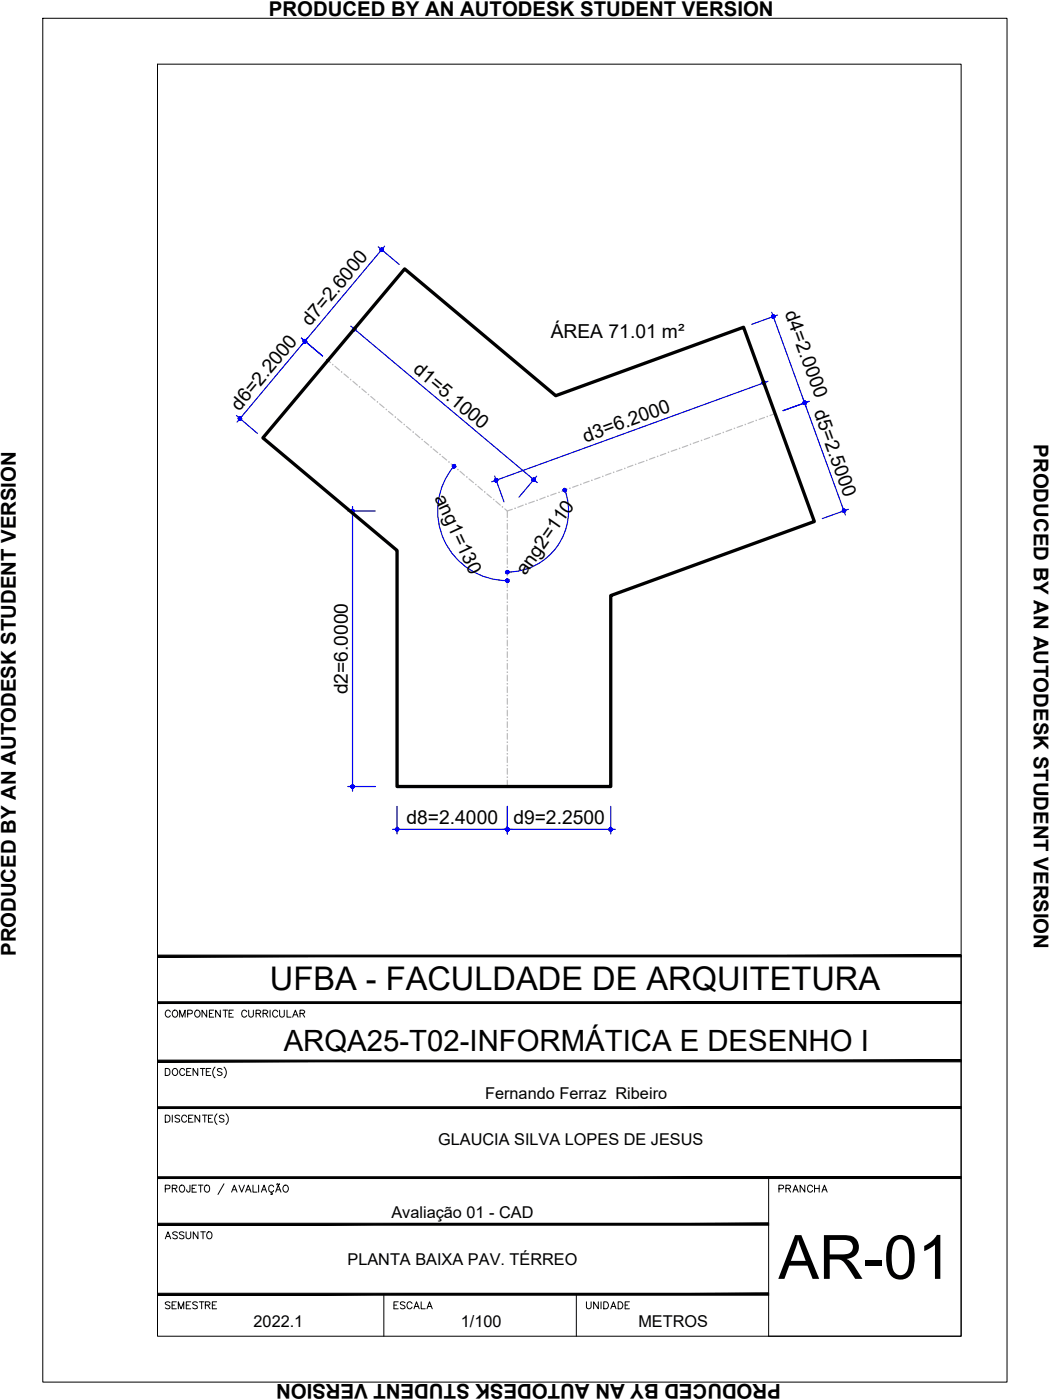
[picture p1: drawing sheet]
<svg xmlns="http://www.w3.org/2000/svg" width="229mm" height="305mm" viewBox="0 0 229 305" stroke-linecap="round" stroke-linejoin="round" font-family="sans-serif">
<!-- layer: ARQ_EIXO CINZA 04 -->
<g fill="none" stroke="#bababa" stroke-width=".25">
<path d="M71.4 78.5l.6 .5M72.9 79.8l1 .8M74.9 81.4l1 .8M76.8 83l1 .9M78.8 84.7l1 .8M80.7 86.3l1 .8M82.6 87.9l1 .8M84.6 89.6l1 .8M86.5 91.2l1 .8M88.5 92.8l1 .8M90.4 94.4l1 .9M92.4 96.1l.9 .8"/>
<path d="M94.3 97.7l1 .9M96.3 99.4l.9 .8M142.6 99.6l-1.2 .4M144.9 98.7l-1.1 .4M147.4 97.8l-1.3 .5M149.7 97l-1.2 .4M152.1 96.1l-1.2 .4M154.5 95.3l-1.2 .4M156.9 94.4l-1.2 .4M159.3 93.5l-1.2 .4M161.7 92.6l-1.2 .4M164 91.7l-1.1 .5"/>
<path d="M166.5 90.9l-1.2 .4M168.7 90l-1.1 .5M98.2 101l1 .8M100.2 102.6l.9 .9M102.1 104.3l1 .8M104.1 105.9l.9 .8M106 107.5l1 .8M107.9 109.1l1 .9M109.9 110.8l.5 .5M110.4 114v1.2M110.4 116.5v1.3M110.4 119v1.3"/>
<path d="M111.5 110.9l-1.1 .4v1.4M113.9 110l-1.2 .4M116.3 109.1l-1.2 .5M118.7 108.2l-1.2 .5M121.1 107.4l-1.2 .4M123.5 106.5l-1.2 .5M125.9 105.7l-1.2 .4M128.3 104.8l-1.3 .4M130.6 103.9l-1.1 .5M133 103l-1.2 .5M135.4 102.2l-1.2 .4M137.8 101.3l-1.2 .4"/>
<path d="M140.2 100.5l-1.2 .4M110.4 121.6v1.3M110.4 124.1v1.3M110.4 126.7v1.2M110.4 129.2v1.3M110.4 131.7v1.3M110.4 134.3v1.3M110.4 136.8v1.3M110.4 139.4v1.2M110.4 141.9v1.3M110.4 144.4v1.3M110.4 147v1.3"/>
<path d="M110.4 149.5v1.3M110.4 152.1v1.2M110.4 154.6v1.3M110.4 157.1v1.3M110.4 159.7v1.3M110.4 162.2v1.3M110.4 164.8v1.2M110.4 167.3v1.3M110.4 169.8v1.4"/>
</g>
<g fill="#bababa" stroke="#bababa" stroke-width=".22">
<path d="M110.4 166.7h.1z"/>
<path d="M110.4 146.3h.1z"/>
<path d="M110.4 138.7h.1z"/>
<path d="M110.4 120.9h.1z"/>
<path d="M119.2 108h.2z"/>
<path d="M121.7 107.1l.1 .1z"/>
<path d="M124.1 106.2v.2z"/>
<path d="M133.5 102.8h.2z"/>
<path d="M138.3 101.1h.2z"/>
<path d="M140.7 100.2h.2z"/>
<path d="M143.1 99.4h.2z"/>
<path d="M145.5 98.4l.1 .1z"/>
<path d="M152.7 95.9h.1z"/>
<path d="M155 95h.2z"/>
<path d="M159.8 93.3h.2z"/>
<path d="M162.2 92.4h.1z"/>
<path d="M164.5 91.5h.2z"/>
<path d="M109.3 110.4h.2z"/>
<path d="M101.6 103.8h.1z"/>
<path d="M97.7 100.5v.2z"/>
<path d="M95.8 98.9h.1z"/>
<path d="M93.8 97.3h.1z"/>
<path d="M87.9 92.4h.2z"/>
<path d="M86 90.8h.1z"/>
<path d="M84.1 89.1v.1z"/>
<path d="M76.3 82.6v.1z"/>
<path d="M74.3 81h.2z"/>
<circle cx="110.5" cy="169.2" r=".07"/>
<circle cx="110.5" cy="164.1" r=".07"/>
<circle cx="110.5" cy="161.6" r=".07"/>
<circle cx="110.5" cy="159" r=".07"/>
<circle cx="110.5" cy="156.5" r=".07"/>
<circle cx="110.5" cy="154" r=".07"/>
<circle cx="110.5" cy="151.4" r=".07"/>
<circle cx="110.5" cy="148.9" r=".07"/>
<circle cx="110.5" cy="143.8" r=".07"/>
<circle cx="110.5" cy="141.3" r=".07"/>
<circle cx="110.5" cy="136.2" r=".07"/>
<circle cx="110.5" cy="133.6" r=".07"/>
<circle cx="110.5" cy="131.1" r=".07"/>
<circle cx="110.5" cy="128.6" r=".07"/>
<circle cx="110.5" cy="126" r=".07"/>
<circle cx="110.5" cy="123.5" r=".07"/>
<circle cx="110.5" cy="118.4" r=".07"/>
<circle cx="110.5" cy="115.9" r=".07"/>
<circle cx="110.5" cy="113.3" r=".07"/>
<circle cx="112.2" cy="110.6" r=".07"/>
<circle cx="114.5" cy="109.8" r=".07"/>
<circle cx="116.9" cy="108.9" r=".07"/>
<circle cx="126.5" cy="105.4" r=".07"/>
<circle cx="128.9" cy="104.6" r=".07"/>
<circle cx="131.2" cy="103.7" r=".07"/>
<circle cx="136" cy="102" r=".07"/>
<circle cx="148" cy="97.6" r=".07"/>
<circle cx="150.3" cy="96.7" r=".07"/>
<circle cx="157.5" cy="94.1" r=".07"/>
<circle cx="167.1" cy="90.7" r=".07"/>
<circle cx="107.5" cy="108.7" r=".07"/>
<circle cx="105.5" cy="107.1" r=".07"/>
<circle cx="103.6" cy="105.5" r=".07"/>
<circle cx="99.7" cy="102.2" r=".07"/>
<circle cx="91.9" cy="95.7" r=".07"/>
<circle cx="90" cy="94.1" r=".07"/>
<circle cx="82.2" cy="87.5" r=".07"/>
<circle cx="80.2" cy="85.9" r=".07"/>
<circle cx="78.3" cy="84.2" r=".07"/>
<circle cx="72.4" cy="79.4" r=".07"/>
</g>
<!-- layer: COTA AZUL -->
<g fill="none" stroke="#00f" stroke-width=".25">
<path d="M82.3 53.7l4.6 3.9M83.7 53.6l-18 21.5M65.6 73.6l4.6 3.9M67 73.5l-15.4 18.4M76.4 71l40.6 34.1M77.8 70.9l-3.9 4.6M168 68l7.5 20.6M169.3 68.6l-5.6 2M51.5 90.5l4.5 3.9M165.9 82.4l2.1 5.7M167.2 83l-60.1 21.9M174.8 86.8l9.3 25.3"/>
<path d="M176.1 87.4l-5.6 2M75.7 111.3h6M76.8 110.3v62M98.8 101.5a15.2 15.2 0 0 0-2.1 16.1 15.2 15.2 0 0 0 13.8 8.8M107.7 103.6l2 5.7M116.8 103.7l-3.8 4.5M123 106.7a13.3 13.3 0 0 1-12.5 17.8M184.7 110.9l-5.7 2M75.7 171.2h6M86.4 175.6v6M110.4 175.6v6M133 175.6v6"/>
<path d="M85.5 180.6h48.4"/>
</g>
<!-- layer: 0 -->
<g fill="#00f" stroke="#00f" stroke-width=".22">
<path d="M76.8 71.4v.2l.3 .1zM76.8 71.6l.3 .1-.3 .1zM76.8 71.8l.1 .1 .2-.2z"/>
<path d="M76.9 71.9l.1 .1 .1-.3zM77.1 71.7l.2 .3h-.3zM77.1 71.7l.2 .3 .1-.1z"/>
<path d="M77.1 71.7l.3 .2 .1-.2zM77.1 71.7l.4-.2v.2zM77.3 71.4l-.2 .3 .4-.2z"/>
<path d="M77.2 71.3l-.1 .4 .2-.3zM77 71.3h.2l-.1 .4zM76.8 71.4l.3 .3-.1-.4z"/>
<path d="M116.2 104.4l.3 .3v-.2zM116.2 104.4l.3-.1v.2zM116.4 104.1l-.2 .3 .3-.1z"/>
<path d="M116.2 104.1v.3l.2-.3zM116.1 104.1h.1v.3zM115.9 104.2l.3 .2-.1-.3z"/>
<path d="M115.9 104.2l-.1 .2h.4zM115.8 104.4h.4l-.4 .2zM115.8 104.6l.2 .1 .2-.3z"/>
<path d="M116.2 104.4l-.2 .3 .1 .1zM116.2 104.4l.1 .4h-.2zM116.2 104.4l.1 .4 .2-.1z"/>
<path d="M76.6 111l.2 .3v-.4zM76.4 111.1l.2-.1 .2 .3zM76.4 111.1v.2h.4z"/>
<path d="M76.4 111.3v.2l.4-.2zM76.4 111.5l.4-.2-.2 .3zM76.8 111.3l-.2 .3h.2z"/>
<path d="M76.8 111.3v.3h.1zM76.8 111.3l.3 .2-.2 .1zM76.8 111.3l.3 .2v-.2z"/>
<path d="M76.8 111.3h.3v-.2zM76.9 111l.2 .1-.3 .2zM76.8 110.9v.4l.1-.3z"/>
<path d="M76.8 171.2v.4h.1zM76.8 171.2l.3 .3-.2 .1zM76.8 171.2l.3 .3v-.3z"/>
<path d="M76.8 171.2h.3v-.1zM76.9 170.9l.2 .2-.3 .1zM76.8 170.9v.3l.1-.3z"/>
<path d="M76.6 170.9l.2 .3v-.3zM76.4 171.1l.2-.2 .2 .3zM76.4 171.1v.1h.4z"/>
<path d="M76.4 171.2v.3l.4-.3zM76.4 171.5l.4-.3-.2 .4zM76.8 171.2l-.2 .4h.2z"/>
<path d="M107.7 104.7l.1 .2 .2-.3zM108 104.6l-.1 .3h-.1zM108 104.6l-.1 .3h.3z"/>
<path d="M108 104.6l.2 .3 .1-.1zM108 104.6h.4l-.1 .2zM108 104.6h.4v-.2z"/>
<path d="M108.2 104.3l-.2 .3 .4-.2zM108.1 104.2l.1 .1-.2 .3zM107.9 104.2l.1 .4 .1-.4z"/>
<path d="M107.7 104.3l.3 .3-.1-.4zM107.7 104.3l.3 .3-.3-.1zM107.7 104.5v.2l.3-.1z"/>
<path d="M166.5 83.1l-.2 .3 .3-.2zM166.3 83l.2 .1-.2 .3zM166.2 83l.1 .4v-.4z"/>
<path d="M166 83.1l.3 .3-.1-.4zM166 83.1l.3 .3-.4-.1zM165.9 83.3v.2l.4-.1z"/>
<path d="M165.9 83.5l.1 .2 .3-.3zM166.3 83.4l-.1 .3h-.2zM166.3 83.4l-.1 .3h.2z"/>
<path d="M166.3 83.4l.1 .3 .2-.1zM166.3 83.4h.4l-.1 .2zM166.3 83.4h.4l-.1-.2z"/>
<path d="M168.1 68.7l.3 .2-.2-.4zM168.1 68.7l.3 .2-.4-.1zM168 68.8v.2l.4-.1z"/>
<path d="M168 69l.1 .2 .3-.3zM168.4 68.9l-.1 .4-.2-.1zM168.4 68.9l-.1 .4h.2z"/>
<path d="M168.4 68.9l.1 .4 .2-.2zM168.4 68.9l.3 .1v.1zM168.4 68.9l.3 .1v-.2z"/>
<path d="M168.6 68.6l-.2 .3 .3-.1zM168.4 68.5l.2 .1-.2 .3zM168.2 68.5l.2 .4v-.4z"/>
<path d="M175.2 87.7l.1 .4 .2-.2zM175.2 87.7l.4 .1-.1 .1zM175.2 87.7l.4 .1v-.2z"/>
<path d="M175.4 87.4l-.2 .3 .4-.1zM175.3 87.3l.1 .1-.2 .3zM175 87.3l.2 .4 .1-.4z"/>
<path d="M175 87.3l-.1 .2 .3 .2zM174.9 87.5l.3 .2-.4-.1zM174.8 87.6v.2l.4-.1z"/>
<path d="M174.8 87.8l.2 .2 .2-.3zM175.2 87.7l-.1 .4-.1-.1zM175.2 87.7l-.1 .4h.2z"/>
<path d="M175 87.3l-.1 .2 .3 .2zM174.9 87.5l.3 .2-.4-.1zM174.8 87.6v.2l.4-.1z"/>
<path d="M174.8 87.8l.2 .2 .2-.3zM175.2 87.7l-.1 .4-.1-.1zM175.2 87.7l-.1 .4h.2z"/>
<path d="M175.2 87.7l.1 .4 .2-.2zM175.2 87.7l.4 .1-.1 .1zM175.2 87.7l.4 .1v-.2z"/>
<path d="M175.4 87.4l-.2 .3 .4-.1zM175.3 87.3l.1 .1-.2 .3zM175 87.3l.2 .4 .1-.4z"/>
<path d="M183.7 111.2l.2 .3 .1-.1zM183.7 111.2l.4 .1-.1 .1zM183.7 111.2l.4 .1v-.2z"/>
<path d="M184 110.9l-.3 .3 .4-.1zM183.8 110.8l.2 .1-.3 .3zM183.6 110.8l.1 .4 .1-.4z"/>
<path d="M183.6 110.8l-.1 .2 .2 .2zM183.5 111l.2 .2-.3-.1zM183.4 111.1v.2l.3-.1z"/>
<path d="M183.4 111.3l.1 .2 .2-.3zM183.7 111.2v.3h-.2zM183.7 111.2v.3h.2z"/>
<path d="M66.5 73.9l-.1 .4 .2-.3zM66.3 73.9h.2l-.1 .4zM66.1 74l.3 .3-.1-.4z"/>
<path d="M66.1 74l-.1 .2 .4 .1zM66 74.2l.4 .1-.4 .1zM66 74.4l.1 .1 .3-.2z"/>
<path d="M66.1 74.5l.2 .1 .1-.3zM66.4 74.3l.1 .3h-.2zM66.4 74.3l.1 .3 .2-.1z"/>
<path d="M66.4 74.3l.3 .2 .1-.2zM66.4 74.3l.3-.1 .1 .1zM66.6 74l-.2 .3 .3-.1z"/>
<path d="M52.2 91.1l-.2 .3 .2 .1zM52.2 91.1l.2 .4h-.2zM52.2 91.1l.2 .4 .1-.1z"/>
<path d="M52.2 91.1l.3 .3 .1-.2zM52.2 91.1l.4-.1v.2zM52.5 90.8l-.3 .3 .4-.1z"/>
<path d="M52.3 90.8l-.1 .3 .3-.3zM52.1 90.8h.2l-.1 .3zM51.9 90.9l.3 .2-.1-.3z"/>
<path d="M51.9 90.9v.2h.3zM51.9 91.1h.3l-.3 .2zM51.9 91.3l.1 .1 .2-.3z"/>
<path d="M66.1 74.5l.2 .1 .1-.3zM66.4 74.3l.1 .3h-.2zM66.4 74.3l.1 .3 .2-.1z"/>
<path d="M66.4 74.3l.3 .2 .1-.2zM66.4 74.3l.3-.1 .1 .1zM66.6 74l-.2 .3 .3-.1z"/>
<path d="M66.5 73.9l-.1 .4 .2-.3zM66.3 73.9h.2l-.1 .4zM66.1 74l.3 .3-.1-.4z"/>
<path d="M66.1 74l-.1 .2 .4 .1zM66 74.2l.4 .1-.4 .1zM66 74.4l.1 .1 .3-.2z"/>
<path d="M83.1 54v.4l.3-.3zM83 54h.1v.4zM82.8 54.1l.3 .3-.1-.4z"/>
<path d="M82.8 54.1l-.1 .2 .4 .1zM82.7 54.3l.4 .1-.3 .1zM82.8 54.5v.2l.3-.3z"/>
<path d="M83.1 54.4l-.3 .3h.2zM83.1 54.4l.1 .3h-.2zM83.1 54.4l.1 .3 .2-.1z"/>
<path d="M83.1 54.4l.3 .2 .1-.2zM83.1 54.4l.3-.2 .1 .2zM83.4 54.1l-.3 .3 .3-.2z"/>
<path d="M110.4 180.6h.4v-.2zM110.7 180.3l.1 .1-.4 .2zM110.4 180.2v.4l.3-.3z"/>
<path d="M110.3 180.3l.1 .3v-.4zM110.3 180.3l.1 .3-.2-.2zM110.2 180.4l-.1 .2h.3z"/>
<path d="M110.1 180.6l.1 .2 .2-.2zM110.2 180.8l.2-.2-.1 .3zM110.4 180.6l-.1 .3h.1z"/>
<path d="M110.4 180.6v.3h.3zM110.4 180.6l.4 .2-.1 .1zM110.4 180.6l.4 .2v-.2z"/>
<path d="M86.1 180.6v.2l.3-.2zM86.1 180.8l.3-.2-.1 .3zM86.4 180.6l-.1 .3h.1z"/>
<path d="M86.4 180.6v.3h.3zM86.4 180.6l.4 .2-.1 .1zM86.4 180.6l.4 .2v-.2z"/>
<path d="M86.4 180.6h.4v-.2zM86.7 180.3l.1 .1-.4 .2zM86.4 180.2v.4l.3-.3z"/>
<path d="M86.3 180.3l.1 .3v-.4zM86.1 180.4l.2-.1 .1 .3zM86.1 180.4v.2h.3z"/>
<path d="M133 180.6h.3v-.2zM133.1 180.3l.2 .1-.3 .2zM133 180.2v.4l.1-.3z"/>
<path d="M132.8 180.3l.2 .3v-.4zM132.8 180.3l.2 .3-.4-.2zM132.6 180.4v.2h.4z"/>
<path d="M132.6 180.6v.2l.4-.2zM132.6 180.8l.4-.2-.2 .3zM133 180.6l-.2 .3h.2z"/>
<path d="M133 180.6v.3h.1zM133 180.6l.3 .2-.2 .1zM133 180.6l.3 .2v-.2z"/>
<path d="M110.1 180.6l.1 .2 .2-.2zM110.2 180.8l.2-.2-.1 .3zM110.4 180.6l-.1 .3h.1z"/>
<path d="M110.4 180.6v.3h.3zM110.4 180.6l.4 .2-.1 .1zM110.4 180.6l.4 .2v-.2z"/>
<path d="M110.4 180.6h.4v-.2zM110.7 180.3l.1 .1-.4 .2zM110.4 180.2v.4l.3-.3z"/>
<path d="M110.3 180.3l.1 .3v-.4zM110.3 180.3l.1 .3-.2-.2zM110.2 180.4l-.1 .2h.3z"/>
<path d="M98.9 101.1l-.1 .4 .3-.3zM98.7 101.2l.2-.1-.1 .4zM98.6 101.3l.2 .2-.1-.3z"/>
<path d="M98.6 101.3l-.1 .2h.3zM98.5 101.5h.3l-.3 .1zM98.5 101.6l.1 .2 .2-.3z"/>
<path d="M98.8 101.5l-.2 .3 .2 .1zM98.8 101.5l.2 .4h-.2zM98.8 101.5l.2 .4 .1-.1z"/>
<path d="M98.8 101.5l.3 .3 .1-.2zM98.8 101.5l.4-.1v.2zM99.1 101.2l-.3 .3 .4-.1z"/>
<path d="M110.4 126.4h.4v-.2zM110.7 126.1l.1 .1-.4 .2zM110.4 126v.4l.3-.3z"/>
<path d="M110.3 126.1l.1 .3v-.4zM110.2 126.2l.1-.1 .1 .3zM110.2 126.2l-.1 .2h.3z"/>
<path d="M110.1 126.4l.1 .2 .2-.2zM110.2 126.6l.2-.2-.1 .3zM110.4 126.4l-.1 .3 .1 .1z"/>
<path d="M110.4 126.4v.4l.3-.1zM110.4 126.4l.4 .2-.1 .1zM110.4 126.4l.4 .2v-.2z"/>
<path d="M110.1 124.6l.1 .2 .2-.2zM110.2 124.8l.2-.2-.1 .3zM110.4 124.6l-.1 .3h.1z"/>
<path d="M110.4 124.6v.3h.3zM110.4 124.6l.4 .2-.1 .1zM110.4 124.6l.4 .2v-.2z"/>
<path d="M110.4 124.6h.4v-.2zM110.7 124.2l.1 .2-.4 .2zM110.4 124.2v.4l.3-.4z"/>
<path d="M110.3 124.2l.1 .4v-.4zM110.3 124.2l.1 .4-.2-.2zM110.2 124.4l-.1 .2h.3z"/>
<path d="M122.7 106.5l.3 .2-.1-.4zM122.7 106.5l.3 .2-.4-.1zM122.6 106.6v.2l.4-.1z"/>
<path d="M122.6 106.8l.1 .2 .3-.3zM122.7 107l.3-.3-.1 .4zM123 106.7l-.1 .4h.2z"/>
<path d="M123 106.7l.1 .4 .1-.2zM123 106.7l.3 .1-.1 .1zM123 106.7l.3 .1v-.2z"/>
<path d="M123.2 106.4l-.2 .3 .3-.1zM123 106.3l.2 .1-.2 .3zM122.9 106.3l.1 .4v-.4z"/>
</g>
<path d="M88.1 58.5l32.9 27.6 40.9-14.9 15.4 42.3-44.3 16.2v41.5h-46.6v-51.4l-29.2-24.5z" fill="none" stroke="#000" stroke-width=".72"/>
<!-- layer: MRG_EXTERNA -->
<path d="M9.3 4h209.9v296.9h-209.9z" fill="none" stroke="#000" stroke-width=".22"/>
<!-- layer: MRG_INTERNA -->
<path d="M34.3 14h175v276.9h-175z" fill="none" stroke="#000" stroke-width=".22"/>
<!-- layer: SIMB_01 -->
<g fill="#000" stroke="#000" stroke-width=".22">
<path d="M34.3 218.1v.4l175-.4zM34.3 218.5l175-.4v.4z"/>
<path d="M34.3 207.9v.4l175-.4zM34.3 208.3l175-.4v.4z"/>
<path d="M34.3 230.8v.4l175-.4zM34.3 231.2l175-.4v.4z"/>
<path d="M34.3 256.2v.4l175-.4zM34.3 256.6l175-.4v.4z"/>
<path d="M34.3 241v.3l175-.3zM34.3 241.3l175-.3v.3z"/>
<path d="M34.3 266.3v.4l133-.4zM34.3 266.7l133-.4v.4z"/>
<path d="M34.3 282h133v-.4zM34.3 281.6h133l-133 .4z"/>
</g>
<g fill="none" stroke="#000" stroke-width=".22">
<path d="M45 219.9v1.5l-1-1.5v1.5M46.5 219.9h-.9v1.5h.9M48 219.9v1.5l-1.1-1.5v1.5M48.6 219.9h1M49.1 219.9v1.5M50.8 219.9h-.9v1.5h.9M54.1 219.9v1.1l.5 .4h.3l.3-.4v-1.1M58.8 219.9v1.5M60.9 219.9v1.1l.4 .4 .5-.2 .1-1.3M62.5 219.9v1.5h.9M209.3 208.1v82.8h-42v-34.5M36 232.6h.5a.82 .82 0 0 1 .5 .8 .82 .82 0 0 1-.5 .7h-.5z"/>
<path d="M37.1 220.3a.56 .56 0 0 0-.7-.4 .56 .56 0 0 0-.4 .6 .63 .63 0 0 0 .2 .8 .63 .63 0 0 0 .9-.2M37.7 220.1a.72 .72 0 0 1 1 .2 .72 .72 0 0 1-.3 1.1 .72 .72 0 0 1-.9-.4 .72 .72 0 0 1 .2-.9zM37.7 232.8a.72 .72 0 0 1 1 .2 .72 .72 0 0 1-.3 1.1 .72 .72 0 0 1-.9-.4 .72 .72 0 0 1 .2-.9zM39.1 221.4v-1.5l.6 1.5 .6-1.5v1.5M40.2 233a.56 .56 0 0 0-.6-.4 .56 .56 0 0 0-.5 .6 .63 .63 0 0 0 .3 .8 .63 .63 0 0 0 .8-.2M40.6 233.3h.6M40.9 220.7l.9-.1v-.5l-.3-.2h-.6v1.5M41.6 232.6h-1v1.5h1M42.7 220a.71 .71 0 0 1 .9 .7 .71 .71 0 0 1-.9 .7l-.3-.5v-.4zM43.1 232.6v1.5l-1.1-1.5v1.5M43.6 232.6h1M44.1 232.6v1.5"/>
<path d="M44.9 233.3h.6M45.6 220.6h.5M45.9 232.6h-1v1.5h1M46.8 232.3a1.57 1.57 0 0 0 0 2.4M48.3 232.8l-.3-.2-.7 .2 .2 .4 .5 .2 .3 .3v.2l-.3 .2-.7-.2M48.8 232.3a1.57 1.57 0 0 1 0 2.4M49.9 220.6h.5M53.7 220.3a.56 .56 0 0 0-.6-.4 .56 .56 0 0 0-.5 .6 .63 .63 0 0 0 .3 .8 .63 .63 0 0 0 .8-.2M55.8 220.6h.8l.2-.4-.4-.3h-.6v1.5M56.3 220.6l.5 .8M57.3 220.6h.8l.2-.4-.4-.3h-.6v1.5M57.8 220.6l.5 .8"/>
<path d="M60.5 220.3a.56 .56 0 0 0-.7-.4 .56 .56 0 0 0-.4 .6 .63 .63 0 0 0 .2 .8 .63 .63 0 0 0 .9-.2M63.7 221.4l.6-1.5 .6 1.5M63.9 220.9h.7M65.3 220.6h.9l.1-.4-.3-.3h-.7v1.5M65.8 220.6l.5 .8M36 242.8h.5a.82 .82 0 0 1 .5 .7 .82 .82 0 0 1-.5 .8h-.5zM36 258.8l.9-.1 .1-.6-1-.1v1.5M37.5 258.7l1-.1v-.5l-1-.1v1.5M37.5 242.8v1.5M38 258.7l.5 .8M39.1 243l-.3-.2-.7 .2 .2 .4 .7 .3 .1 .2v.2l-.3 .2-.7-.2M39.2 258.2a.72 .72 0 0 1 1 .2 .72 .72 0 0 1-.3 1.1 .72 .72 0 0 1-.9-.4 .72 .72 0 0 1 .2-.9z"/>
<path d="M40.6 243.2a.56 .56 0 0 0-.6-.4 .56 .56 0 0 0-.5 .6 .63 .63 0 0 0 .3 .8 .63 .63 0 0 0 .8-.2M41.1 243.5h.6M41.4 258l-.1 1.4-.4 .1-.2-.1-.1-.4M41.8 258.7h.6M42 242.8h-.9v1.5h.9M42.8 258h-1v1.5h1M43.2 258h1M43.5 242.8v1.5l-1-1.5v1.5M43.7 258v1.5M44.1 242.8h1M44.6 242.8v1.5M44.6 258.2a.63 .63 0 0 1 .8-.1 .63 .63 0 0 1 .2 .9 .57 .57 0 0 1-.5 .6 .57 .57 0 0 1-.6-.6z"/>
<path d="M45.4 243.5h.5M46.3 242.8h-.9v1.5h.9M47.2 242.5a1.57 1.57 0 0 0 0 2.3M48.8 243l-.4-.2-.6 .2 .1 .4 .7 .3 .2 .2v.2l-.4 .2-.6-.2M48.8 257.7l-1.3 2.4M49.2 242.5a1.57 1.57 0 0 1 0 2.3M50.4 259.5l.6-1.5 .6 1.5M50.7 259h.7M52 258l.6 1.5 .6-1.5M53.5 259.5l.6-1.5 .6 1.5M53.7 259h.7M55.1 258v1.5h.9"/>
<path d="M56.3 258v1.5M56.9 259.5l.6-1.5 .5 1.5M57.1 259h.7M59.1 259.5v.3l.2 .2h-.4M59.6 258.4a.6 .6 0 0 0-.9-.3 .6 .6 0 0 0-.2 .9 .54 .54 0 0 0 .4 .5 .54 .54 0 0 0 .7-.3M60 259.5l.6-1.5 .6 1.5M60.2 259h.8M60.3 257.8l-.1 .1M60.3 257.8h.2M60.5 257.8l.1 .1M60.6 257.9h.2M60.9 257.7l-.1 .2"/>
<path d="M61.8 258.2a.72 .72 0 0 1 1 .2 .72 .72 0 0 1-.3 1.1 .72 .72 0 0 1-.9-.4 .72 .72 0 0 1 .2-.9zM83.6 281.8v9.1M125.5 281.8v9.1"/>
</g>
<text font-size="13.3" x="169.5" y="278.4">AR-01</text>
<text font-size="7.1" x="58.8" y="215.6">UFBA - FACULDADE DE ARQUITETURA</text>
<text font-size="6.4" x="61.8" y="228.9">ARQA25-T02-INFORMÁTICA E DESENHO I</text>
<g font-size="4.4">
<text x="58.5" y="3.6">PRODUCED BY AN AUTODESK STUDENT VERSION</text>
<text x="225.1" y="96.7" transform="rotate(90 225.1 96.7)">PRODUCED BY AN AUTODESK STUDENT VERSION</text>
<text x="3.5" y="208.2" transform="rotate(-90 3.5 208.2)">PRODUCED BY AN AUTODESK STUDENT VERSION</text>
<text x="168.3" y="260.7">PRANCHA</text>
<text x="34.9" y="270.9">ASSUNTO</text>
<text x="34.9" y="286.1">SEMESTRE</text>
<text x="84.7" y="286.1">ESCALA</text>
<text x="126.3" y="286.1">UNIDADE</text>
<text x="170" y="301.3" transform="rotate(-180 170 301.3)">PRODUCED BY AN AUTODESK STUDENT VERSION</text>
</g>
<g font-size="4.2">
<text x="67.5" y="71.2" transform="rotate(-50 67.5 71.2)">d7=2.6000</text>
<text x="170.8" y="68.1" transform="rotate(70 170.8 68.1)">d4=2.0000</text>
<text x="119.9" y="73.5">ÁREA 71.01 m²</text>
<text x="89.7" y="80.9" transform="rotate(40 89.7 80.9)">d1=5.1000</text>
<text x="52.1" y="89.6" transform="rotate(-50 52.1 89.6)">d6=2.2000</text>
<text x="177.1" y="89.7" transform="rotate(70 177.1 89.7)">d5=2.5000</text>
<text x="127.5" y="96.4" transform="rotate(-20 127.5 96.4)">d3=6.2000</text>
<text x="94.5" y="108.4" transform="rotate(65 94.5 108.4)">ang1=130</text>
<text x="114.4" y="125.5" transform="rotate(-55 114.4 125.5)">ang2=110</text>
<text x="75.7" y="151.2" transform="rotate(-90 75.7 151.2)">d2=6.0000</text>
<text x="88.5" y="179.5">d8=2.4000</text>
<text x="111.8" y="179.5">d9=2.2500</text>
</g>
<g font-size="3.5">
<text x="105.6" y="239.3">Fernando Ferraz Ribeiro</text>
<text x="95.4" y="249.3">GLAUCIA SILVA LOPES DE JESUS</text>
<text x="85.2" y="265.2">Avaliação 01 - CAD</text>
<text x="75.6" y="275.4">PLANTA BAIXA PAV. TÉRREO</text>
<text x="55.2" y="289">2022.1</text>
<text x="100.3" y="289">1/100</text>
<text x="139" y="289">METROS</text>
</g>
</svg>
